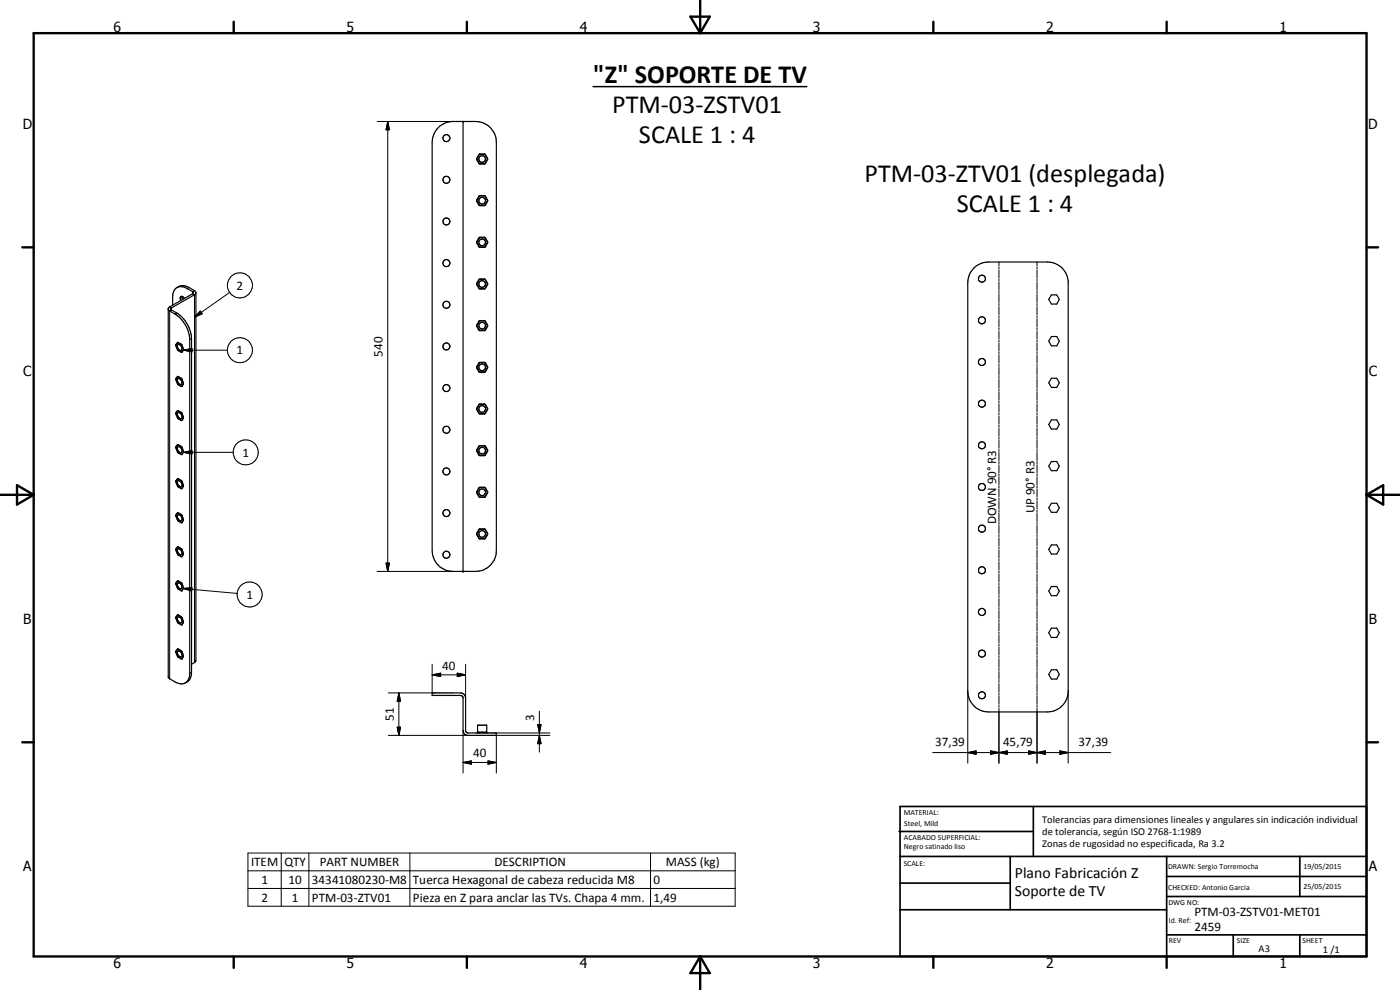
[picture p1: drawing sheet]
<svg xmlns="http://www.w3.org/2000/svg" width="420mm" height="297mm" viewBox="0 0 420 297" stroke-linecap="round" stroke-linejoin="round" font-family="sans-serif">
<g fill="none" stroke="#000" stroke-width=".35">
<path d="M132 37.8l1.6-.9 1.7-.4 7.4-.1a6.2 6.2 0 0 1 6.3 6.3v122.5a6.3 6.3 0 0 1-6.3 6.2h-6.7a6.4 6.4 0 0 1-6.3-6.2v-122.5a6.6 6.6 0 0 1 2.3-4.9zM139 36.4v135M143.7 46.4l.3-.2 1.7 .2 .7 1.3-.7 1.4-.3 .1-1.7-.1-.7-1.2zM143.9 46.3h1.6l.8 1.4-.8 1.4h-1.6l-.8-1.4zM143.9 58.8h1.6l.8 1.4-.8 1.4h-1.6l-.8-1.4zM143.9 71.3h1.6l.8 1.4-.8 1.4h-1.6l-.8-1.4zM50.5 92.9l.2 .3a10.2 10.2 0 0 1 6.2 8.2v101.1l-.5 1.6-.7 .8M53.1 86.3a3.1 3.1 0 0 0-1.3 2.9v2.4M53.1 86.3a3.1 3.1 0 0 1 3.1 .3l1.7 1 .1 .3-7.1 4.2-.4 .4v110.7l2.9 1.8 1.2 .2 1.1-.3M53.1 86.3a3.3 3.3 0 0 1 3.7 0l1.6 .9 .4 .6M54.6 88.9l.2 .9M55.3 89.5a.64 .64 0 0 0-.6-.6 .64 .64 0 0 0-.7 .6l.3 .7"/>
<path d="M58.8 87.8l-.4 .6-6.9 4-.2 .2 .2 .4a9.9 9.9 0 0 1 4.3 3.7 9.6 9.6 0 0 1 1.7 4.9v100.1a3.1 3.1 0 0 1-1.8 3.2M58.8 87.8v110.4l-.3 .5-1 .6M143.9 96.3h1.6l.8 1.4-.8 1.4h-1.6l-.8-1.4zM143.9 83.8h1.6l.8 1.4-.8 1.4h-1.6l-.8-1.4zM292.3 80.4l2-1.3 1.8-.4 18.3-.1a6.3 6.3 0 0 1 6.2 5.6v123.8a6.3 6.3 0 0 1-6.2 5.6h-17.7a6.3 6.3 0 0 1-6.3-6.3v-122.4l.5-2.4zM315.5 88.5h1.6l.8 1.3-.8 1.4h-1.6l-.8-1.4zM53.2 112.9h.3a2.27 2.27 0 0 1 1.6 2.4l-.5 .7h-.2a2.34 2.34 0 0 1-1.7-2.4zM53.3 113.7l.1-.1a1.12 1.12 0 0 1 1 1.7 1.21 1.21 0 0 1-1.1-1.6zM53.3 103.5a1.01 1.01 0 0 1 1.1 .5 1.01 1.01 0 0 1-.1 1.2 1.27 1.27 0 0 1-1-1.7zM53.4 113l1.1 .7 .6 1.4-.6 .8-1.1-.7-.6-1.4zM54.5 103.4l-1.1-.6-.6 .8 .6 1.4M54.5 103.4l.6 1.5-.6 .8-1.1-.7"/>
<path d="M54.5 103.4l.6 1.4-.5 .9-1.3-.6M54.5 103.4l-1-.7-.8 .7 .6 1.7M143.9 108.8h1.6l.8 1.4-.8 1.3h-1.6l-.8-1.3zM315.5 101h1.6l.8 1.4-.8 1.4h-1.6l-.8-1.4zM315.5 113.5h1.6l.8 1.4-.8 1.3h-1.6l-.8-1.3zM53.2 123.2l1.4 .8 .5 1.5-.7 .7a2.34 2.34 0 0 1-1.7-2.3zM53.2 133.4h.3a2.25 2.25 0 0 1 1.6 2.3l-.5 .7-1.3-.6-.6-1.4zM53.3 123.9a1.03 1.03 0 0 1 1.1 .5 1.03 1.03 0 0 1-.1 1.2 1.37 1.37 0 0 1-1-1.7zM53.3 134.1l.2-.1a1.26 1.26 0 0 1 1 1.7l-.1 .1a1.18 1.18 0 0 1-1.1-1.7zM53.4 123.2l1.1 .7 .6 1.4-.6 .8-1.1-.6-.6-1.5zM53.4 133.5l1.1 .6 .6 1.5-.6 .7-1.1-.6-.6-1.5zM143.9 121.3h1.6l.8 1.4-.8 1.4h-1.6l-.8-1.4z"/>
<path d="M143.9 133.8h1.6l.8 1.4-.8 1.4h-1.6l-.8-1.4zM315.5 126h1.6l.8 1.4-.8 1.3h-1.6l-.8-1.3zM315.5 138.5h1.6l.8 1.4-.8 1.3h-1.6l-.8-1.3zM53.2 153.8h.3a2.26 2.26 0 0 1 1.6 2.4l-.5 .6h-.2a2.34 2.34 0 0 1-1.7-2.3zM53.3 144.3a1.03 1.03 0 0 1 1.1 .5 1.03 1.03 0 0 1-.1 1.2 1.35 1.35 0 0 1-1-1.7zM53.3 154.6l.1-.1a1.14 1.14 0 0 1 1 1.7 1.22 1.22 0 0 1-1.1-1.6zM53.4 153.9l1.1 .7 .6 1.4-.6 .8-1.1-.7-.6-1.4zM54.5 144.3l-1.1-.6-.6 .7 .6 1.5M54.5 144.3l.6 1.5-.6 .8-1.1-.7M54.5 144.3l.6 1.3-.5 1-1.3-.6M54.5 144.3l-1-.7-.8 .7 .6 1.7M143.7 146.3l.3-.1 1.7 .1 .7 1.4-.7 1.4-.3 .1-1.7-.1-.7-1.2v-.4z"/>
<path d="M143.9 146.3h1.6l.8 1.4-.8 1.4h-1.6l-.8-1.4zM143.9 158.8h1.6l.8 1.4-.8 1.4h-1.6l-.8-1.4zM315.5 151h1.6l.8 1.4-.8 1.3h-1.6l-.8-1.3zM53.2 164.1l1.4 .7 .5 1.3-.5 .9-1.1-.5-.3-.3-.5-1.2zM53.2 174.3l.3-.1a2.25 2.25 0 0 1 1.6 2.4l-.5 .7h-.2a2.34 2.34 0 0 1-1.7-2.4zM53.3 175a1 1 0 0 1 1.2 .5 1 1 0 0 1-.2 1.2 1.35 1.35 0 0 1-1-1.7zM53.4 164.1l1.1 .7 .6 1.4-.6 .8-1.1-.6-.6-1.5zM53.4 174.3l1.1 .7 .6 1.4-.6 .8-1.1-.6-.6-1.5zM53.4 164.7l.1-.1a1.26 1.26 0 0 1 1 1.7 1.11 1.11 0 0 1-1-.5 1.11 1.11 0 0 1-.1-1.1zM315.5 176h1.6l.8 1.3-.8 1.4h-1.6l-.8-1.4zM315.5 163.5h1.6l.8 1.3-.8 1.4h-1.6l-.8-1.4zM53.3 185.2a1 1 0 0 1 1.2 .5 1 1 0 0 1-.2 1.2 1.35 1.35 0 0 1-1-1.7z"/>
<path d="M53.3 194.7l-.6 .7 .6 1.7M53.3 194.7l1.3 .8 .5 1.2-.6 1-1.2-.6M53.3 184.5l.2-.1a2.28 2.28 0 0 1 1.6 2.4l-.5 .7-1.3-.7M53.3 184.5l-.6 .7 .6 1.6M53.4 184.5l1.1 .7 .6 1.4-.6 .9-1.1-.7M53.4 184.5l-.6 .8 .6 1.5M53.4 194.7l1.1 .7 .6 1.4-.6 .9-1.1-.7M53.4 194.7l-.6 .9 .6 1.4M53.4 195.3a1.14 1.14 0 0 1 1 1.8 1.22 1.22 0 0 1-1-1.8zM315.5 188.5h1.6l.8 1.4-.8 1.4h-1.6l-.8-1.4zM129.7 207.9h8.5a1.52 1.52 0 0 1 1.5 1.5v10l.2 .3 .6 .2h8.5v.7h-9.1l-.7-.6-.2-.8v-10l-.2-.3-.6-.2h-8.5zM143.3 219.7v-2.1h2.8v2.1"/>
<path d="M143.3 219.7h2.8M143.3 219.7l-.1 .2 .3-.2M143.6 219.7l.2 .2M144.6 219.7l-.5 .2M144.9 219.7l.4 .2M145.8 219.7l-.2 .2M146 219.7l.2 .2-.1-.2M315.5 201h1.6l.8 1.4-.8 1.4h-1.6l-.8-1.4z"/>
<circle cx="134" cy="41.4" r="1.06"/>
<circle cx="134" cy="53.9" r="1.05"/>
<circle cx="144.7" cy="47.7" r="1.01"/>
<circle cx="134" cy="66.5" r="1.06"/>
<circle cx="134" cy="79" r="1.06"/>
<circle cx="144.7" cy="60.2" r="1.66"/>
<circle cx="144.7" cy="72.7" r="1.66"/>
<circle cx="144.7" cy="72.7" r="1.01"/>
<circle cx="144.7" cy="60.2" r="1.01"/>
<circle cx="134" cy="91.5" r="1.06"/>
<circle cx="144.7" cy="85.2" r="1.66"/>
<circle cx="144.7" cy="97.7" r="1.66"/>
<circle cx="144.7" cy="97.7" r="1.01"/>
<circle cx="144.7" cy="85.2" r="1.01"/>
<circle cx="294.7" cy="96.1" r="1.04"/>
<circle cx="294.7" cy="83.6" r="1.05"/>
<circle cx="134" cy="116.5" r="1.06"/>
<circle cx="134" cy="103.9" r="1.06"/>
<circle cx="144.7" cy="110.2" r="1.68"/>
<circle cx="144.7" cy="110.2" r="1.01"/>
<circle cx="294.7" cy="108.6" r="1.05"/>
<circle cx="134" cy="128.9" r="1.06"/>
<circle cx="144.7" cy="135.2" r="1.66"/>
<circle cx="144.7" cy="122.7" r="1.66"/>
<circle cx="144.7" cy="122.7" r="1.01"/>
<circle cx="144.7" cy="135.2" r="1"/>
<circle cx="294.7" cy="121.1" r="1.05"/>
<circle cx="294.7" cy="133.6" r="1.05"/>
<circle cx="134" cy="141.4" r="1.06"/>
<circle cx="134" cy="153.9" r="1.05"/>
<circle cx="144.7" cy="147.7" r="1"/>
<circle cx="294.7" cy="158.6" r="1.05"/>
<circle cx="294.7" cy="146.1" r="1.06"/>
<circle cx="134" cy="166.5" r="1.06"/>
<circle cx="144.7" cy="160.2" r="1.68"/>
<circle cx="144.7" cy="160.2" r=".99"/>
<circle cx="294.7" cy="171.1" r="1.05"/>
<circle cx="294.7" cy="183.6" r="1.04"/>
<circle cx="294.7" cy="196.1" r="1.06"/>
<circle cx="294.7" cy="208.6" r="1.05"/>
</g>
<g fill="#000">
<circle cx="139" cy="36.4" r=".18"/>
<circle cx="139" cy="171.4" r=".18"/>
<circle cx="143.3" cy="219.7" r=".18"/>
</g>
<path d="M178 26h64.1" fill="none" stroke="#000" stroke-width=".46"/>
<g fill="none" stroke="#000" stroke-width=".3">
<path d="M113.2 36.4h22.8M116.4 36.4l.5 2.5h-1zM116.4 36.4v135M299.8 78.6v1.2M311.2 78.6v1.2M50.9 92.1l.6 .3v.6l-.6 .3v110.4M53 93.9l-.5 .3M56.8 86.3l-.6 .3M58.4 87.2l-.6 .3v.6l.6 .3v110.4M60.1 93.3l.6 .8-2.3 1.1zM68.9 87.8l-10.5 7.4M299.8 80.1v.6"/>
<path d="M299.8 81v2.5M299.8 83.8v.6M299.8 84.7v2.4M299.8 87.4v.7M299.8 88.3v2.5M299.8 91.1v.6M299.8 92v2.4M299.8 94.7v.6M299.8 95.6v2.5M299.8 98.4v.6M299.8 99.3v2.4M311.2 80.1v.6"/>
<path d="M311.2 81v2.5M311.2 83.8v.6M311.2 84.7v2.4M311.2 87.4v.7M311.2 88.3v2.5M311.2 91.1v.6M311.2 92v2.4M311.2 94.7v.6M311.2 95.6v2.5M311.2 98.4v.6M311.2 99.3v2.4M55.1 105.1l2.5-.5v1z"/>
<path d="M55.1 105.1h13.1M57.5 101.6l-.6 .3M299.8 102v.6M299.8 102.9v2.5M299.8 105.7v.6M299.8 106.6v2.4M299.8 109.3v.6M299.8 110.2v2.4M299.8 112.9v.7M299.8 113.9v2.4M299.8 116.6v.6M299.8 117.5v2.5"/>
<path d="M311.2 102v.6M311.2 102.9v2.5M311.2 105.7v.6M311.2 106.6v2.4M311.2 109.3v.6M311.2 110.2v2.4M311.2 112.9v.7M311.2 113.9v2.4M311.2 116.6v.6M311.2 117.5v2.5M55.1 135.7l2.5-.5v1zM55.1 135.7h14.9"/>
<path d="M299.8 120.3v.6M299.8 121.2v2.4M299.8 123.9v.6M299.8 124.8v2.5M299.8 127.6v.6M299.8 128.5v2.4M299.8 131.2v.6M299.8 132.1v2.4M299.8 134.9v.6M299.8 135.8v2.4M299.8 138.5v.6M299.8 139.4v2.5"/>
<path d="M311.2 120.3v.6M311.2 121.2v2.4M311.2 123.9v.6M311.2 124.8v2.5M311.2 127.6v.6M311.2 128.5v2.4M311.2 131.2v.6M311.2 132.1v2.4M311.2 134.9v.6M311.2 135.8v2.4M311.2 138.5v.6M311.2 139.4v2.5"/>
<path d="M299.8 142.2v.5M299.8 143v2.5M299.8 145.8v.6M299.8 146.7v2.4M299.8 149.5v.6M299.8 150.4v2.4M299.8 153.1v.6M299.8 154v2.5M299.8 156.8v.6M299.8 157.6v2.5M311.2 142.2v.5M311.2 143v2.5"/>
<path d="M311.2 145.8v.6M311.2 146.7v2.4M311.2 149.5v.6M311.2 150.4v2.4M311.2 153.1v.6M311.2 154v2.5M311.2 156.8v.6M311.2 157.6v2.5M55.1 176.6l2.5-.3-.1 1zM55.1 176.6l16.1 1.5M113.2 171.4h22.8M115.9 169h1l-.5 2.4z"/>
<path d="M299.8 160.4v.6M299.8 161.3v2.4M299.8 164v.6M299.8 165v2.4M299.8 167.7v.6M299.8 168.6v2.5M299.8 171.4v.6M299.8 172.3v2.4M299.8 175v.6M299.8 175.9v2.5M299.8 178.6v.6M299.8 179.6v2.4"/>
<path d="M311.2 160.4v.6M311.2 161.3v2.4M311.2 164v.6M311.2 165v2.4M311.2 167.7v.6M311.2 168.6v2.5M311.2 171.4v.6M311.2 172.3v2.4M311.2 175v.6M311.2 175.9v2.5M311.2 178.6v.6M311.2 179.6v2.4"/>
<path d="M129.7 199.3v8.6h-13.2M139.7 199.3v10.1M299.8 182.3v.6M299.8 183.2v2.4M299.8 185.9v.7M299.8 186.9v2.4M299.8 189.6v.6M299.8 190.5v2.4M299.8 193.2v.6M299.8 194.1v2.5M299.8 196.9v.6M299.8 197.8v2.4"/>
<path d="M311.2 182.3v.6M311.2 183.2v2.4M311.2 185.9v.7M311.2 186.9v2.4M311.2 189.6v.6M311.2 190.5v2.4M311.2 193.2v.6M311.2 194.1v2.5M311.2 196.9v.6M311.2 197.8v2.4M57.5 201.7l-.6 .4M119.2 218.2h1l-.5 2.4z"/>
<path d="M119.7 207.9l.5 2.5h-1zM119.7 207.9v12.7M129.7 202.5l2.5-.5v1zM129.7 202.5h10M137.2 202l2.5 .5-2.5 .5zM139 219.2v12.7M149 219.9h16M161.4 217.4h1l-.5 2.5zM161.9 213.4v12.3M290.4 207.3v21.7M299.8 200.5v.7M299.8 201.5v2.4"/>
<path d="M299.8 204.2v.6M299.8 205.1v2.4M299.8 207.8v.6M299.8 208.7v2.5M299.8 211.5v.6M299.8 212.4v16.6M311.2 200.5v.7M311.2 201.5v2.4M311.2 204.2v.6M311.2 205.1v2.4M311.2 207.8v.6M311.2 208.7v2.5"/>
<path d="M311.2 211.5v.6M311.2 212.4v16.6M320.6 207.3v21.7M116.5 220.6h24M139 228.8l2.5-.5v1zM139 228.8h10M146.5 228.3l2.5 .5-2.5 .5zM161.9 220.6l.5 2.5h-1zM165 220.6h-16v11.3M279.9 225.8h53.5M290.4 225.8l2.5-.5v1zM297.3 225.3l2.5 .5-2.5 .5z"/>
<path d="M297.3 225.3l5 1v-1l-5 1zM299.8 225.8l2.5-.5v1zM308.7 225.3l2.5 .5-2.5 .5zM308.7 225.3l5 1v-1l-5 1zM311.2 225.8l2.5-.5v1zM318.1 225.3l2.5 .5-2.5 .5zM74.4 255.9h146.2v16h-146.2zM84.4 255.9v16M92.7 255.9v16M123 255.9v16M195.2 255.9v16M74.4 261.3h146.2"/>
<path d="M74.4 266.6h146.2"/>
<circle cx="72" cy="85.6" r="3.8"/>
<circle cx="72" cy="105.1" r="3.8"/>
<circle cx="73.7" cy="135.7" r="3.8"/>
<circle cx="74.9" cy="178.4" r="3.8"/>
</g>
<g fill="none" stroke="#000" stroke-width=".71">
<path d="M10.1 9.9h400v277.1h-400zM70.1 6.5v3.4M140.1 6.5v3.4M207.2 5h5.8l-2.9 4.9zM210.1 0v9.9M280.1 6.5v3.4M350.1 6.5v3.4M6.7 74.2h3.4M410.1 74.2h3.5M.1 148.5h10M5.1 145.6l5 2.9-5 2.9zM410.1 148.5h10"/>
<path d="M410.1 148.5l5-2.9v5.8zM6.7 222.7h3.4M410.1 222.7h3.5M70.1 287v3.4M140.1 287v3.4M210.1 287v10M210.1 287l2.9 5h-5.8zM280.1 287v3.4M350.1 287v3.4"/>
</g>
<g fill="none" stroke="#000" stroke-width=".51">
<path d="M269.8 249.5h40.3M270.1 242h140v45h-140zM270.1 257h140M303.2 257v16M310.1 242v15M350.1 257v30M390.1 257v12M270.1 265h33.1M270.1 273h80M350.1 269h60M350.1 263h60M350.1 280.5h60"/>
<path d="M370.1 280.5v6.5M390.1 280.5v6.5"/>
</g>
<g fill="#000">
<path d="M116.4 36.4l.5 2.5h-1zM60.1 93.3l.6 .8-2.3 1.1zM55.1 105.1l2.5-.5v1zM55.1 135.7l2.5-.5v1zM55.1 176.6l2.5-.3-.1 1zM115.9 169h1l-.5 2.4zM119.2 218.2h1l-.5 2.4zM119.7 207.9l.5 2.5h-1zM129.7 202.5l2.5-.5v1zM137.2 202l2.5 .5-2.5 .5zM161.4 217.4h1l-.5 2.5zM139 228.8l2.5-.5v1z"/>
<path d="M146.5 228.3l2.5 .5-2.5 .5zM161.9 220.6l.5 2.5h-1zM290.4 225.8l2.5-.5v1zM297.3 225.3l2.5 .5-2.5 .5zM299.8 225.8l2.5-.5v1zM308.7 225.3l2.5 .5-2.5 .5zM311.2 225.8l2.5-.5v1zM318.1 225.3l2.5 .5-2.5 .5z"/>
</g>
<g font-size="7.9">
<text x="178" y="24.9">&quot;Z&quot; SOPORTE DE TV</text>
<text x="183.7" y="33.9">PTM-03-ZSTV01</text>
<text x="191.8" y="42.9">SCALE 1 : 4</text>
<text x="259.4" y="54.7">PTM-03-ZTV01 (desplegada)</text>
<text x="287.1" y="63.7">SCALE 1 : 4</text>
</g>
<g font-size="4.7">
<text x="304.6" y="263.5">Plano Fabricación Z</text>
<text x="304.6" y="268.9">Soporte de TV</text>
</g>
<g font-size="4.2">
<text x="34" y="9.6">6</text>
<text x="104" y="9.6">5</text>
<text x="174" y="9.6">4</text>
<text x="244" y="9.6">3</text>
<text x="314" y="9.6">2</text>
<text x="384" y="9.6">1</text>
<text x="6.8" y="38.7">D</text>
<text x="410.6" y="38.7">D</text>
<text x="7" y="112.9">C</text>
<text x="410.8" y="112.9">C</text>
<text x="7" y="187.1">B</text>
<text x="410.8" y="187.1">B</text>
<text x="7" y="261.4">A</text>
<text x="410.8" y="261.4">A</text>
<text x="34" y="290.4">6</text>
<text x="104" y="290.4">5</text>
<text x="174" y="290.4">4</text>
<text x="244" y="290.4">3</text>
<text x="314" y="290.4">2</text>
<text x="384" y="290.4">1</text>
</g>
<g font-size="3.9">
<text x="71" y="86.9">2</text>
<text x="71" y="106.3">1</text>
<text x="114.8" y="107" transform="rotate(-90 114.8 107)">540</text>
<text x="72.8" y="137">1</text>
<text x="310.5" y="154.1" transform="rotate(-90 310.5 154.1)">UP 90° R3</text>
<text x="299" y="157.3" transform="rotate(-90 299 157.3)">DOWN 90° R3</text>
<text x="73.9" y="179.6">1</text>
<text x="132.7" y="201">40</text>
<text x="118.2" y="216.3" transform="rotate(-90 118.2 216.3)">51</text>
<text x="160.3" y="216.2" transform="rotate(-90 160.3 216.2)">3</text>
<text x="142" y="227.2">40</text>
<text x="280.7" y="223.7">37,39</text>
<text x="301" y="223.7">45,79</text>
<text x="323.7" y="223.7">37,39</text>
<text x="75.3" y="259.9">ITEM</text>
<text x="85.3" y="259.9">QTY</text>
<text x="96" y="259.9">PART NUMBER</text>
<text x="148.4" y="259.9">DESCRIPTION</text>
<text x="199.8" y="260">MASS (kg)</text>
<text x="78.4" y="265.2">1</text>
<text x="86.6" y="265.2">10</text>
<text x="93.6" y="265.2">34341080230-M8</text>
<text x="123.9" y="265.3">Tuerca Hexagonal de cabeza reducida M8</text>
<text x="196.2" y="265.2">0</text>
<text x="78.4" y="270.5">2</text>
<text x="87.6" y="270.5">1</text>
<text x="93.6" y="270.5">PTM-03-ZTV01</text>
<text x="123.9" y="270.6">Pieza en Z para anclar las TVs. Chapa 4 mm.</text>
<text x="196.2" y="270.5">1,49</text>
<text x="358.5" y="275">PTM-03-ZSTV01-MET01</text>
<text x="358.5" y="279.4">2459</text>
</g>
<g font-size="3.1">
<text x="312.7" y="246.8">Tolerancias para dimensiones lineales y angulares sin indicación individual</text>
<text x="312.7" y="250.4">de tolerancia, según ISO 2768-1:1989</text>
<text x="312.7" y="254">Zonas de rugosidad no especificada, Ra 3.2</text>
<text x="377.7" y="285.6">A3</text>
<text x="397" y="285.9">1 /1</text>
</g>
<g font-size="2.4">
<text x="271.2" y="244.4">MATERIAL:</text>
<text x="271.3" y="252">ACABADO SUPERFICIAL:</text>
<text x="271.4" y="247.9">Steel, Mild</text>
<text x="271.3" y="254.6">Negro satinado liso</text>
<text x="271.2" y="259.7">SCALE:</text>
<text x="350.6" y="260.8">DRAWN: Sergio Torremocha</text>
<text x="391.2" y="260.6">19/05/2015</text>
<text x="350.6" y="267">CHECKED: Antonio Garcia</text>
<text x="391.2" y="266.7">25/05/2015</text>
<text x="350.6" y="271.4">DWG NO:</text>
<text x="350.8" y="276.9">Id. Ref:</text>
<text x="350.8" y="282.8">REV</text>
<text x="371.2" y="282.9">SIZE</text>
<text x="390.9" y="282.9">SHEET</text>
</g>
</svg>
